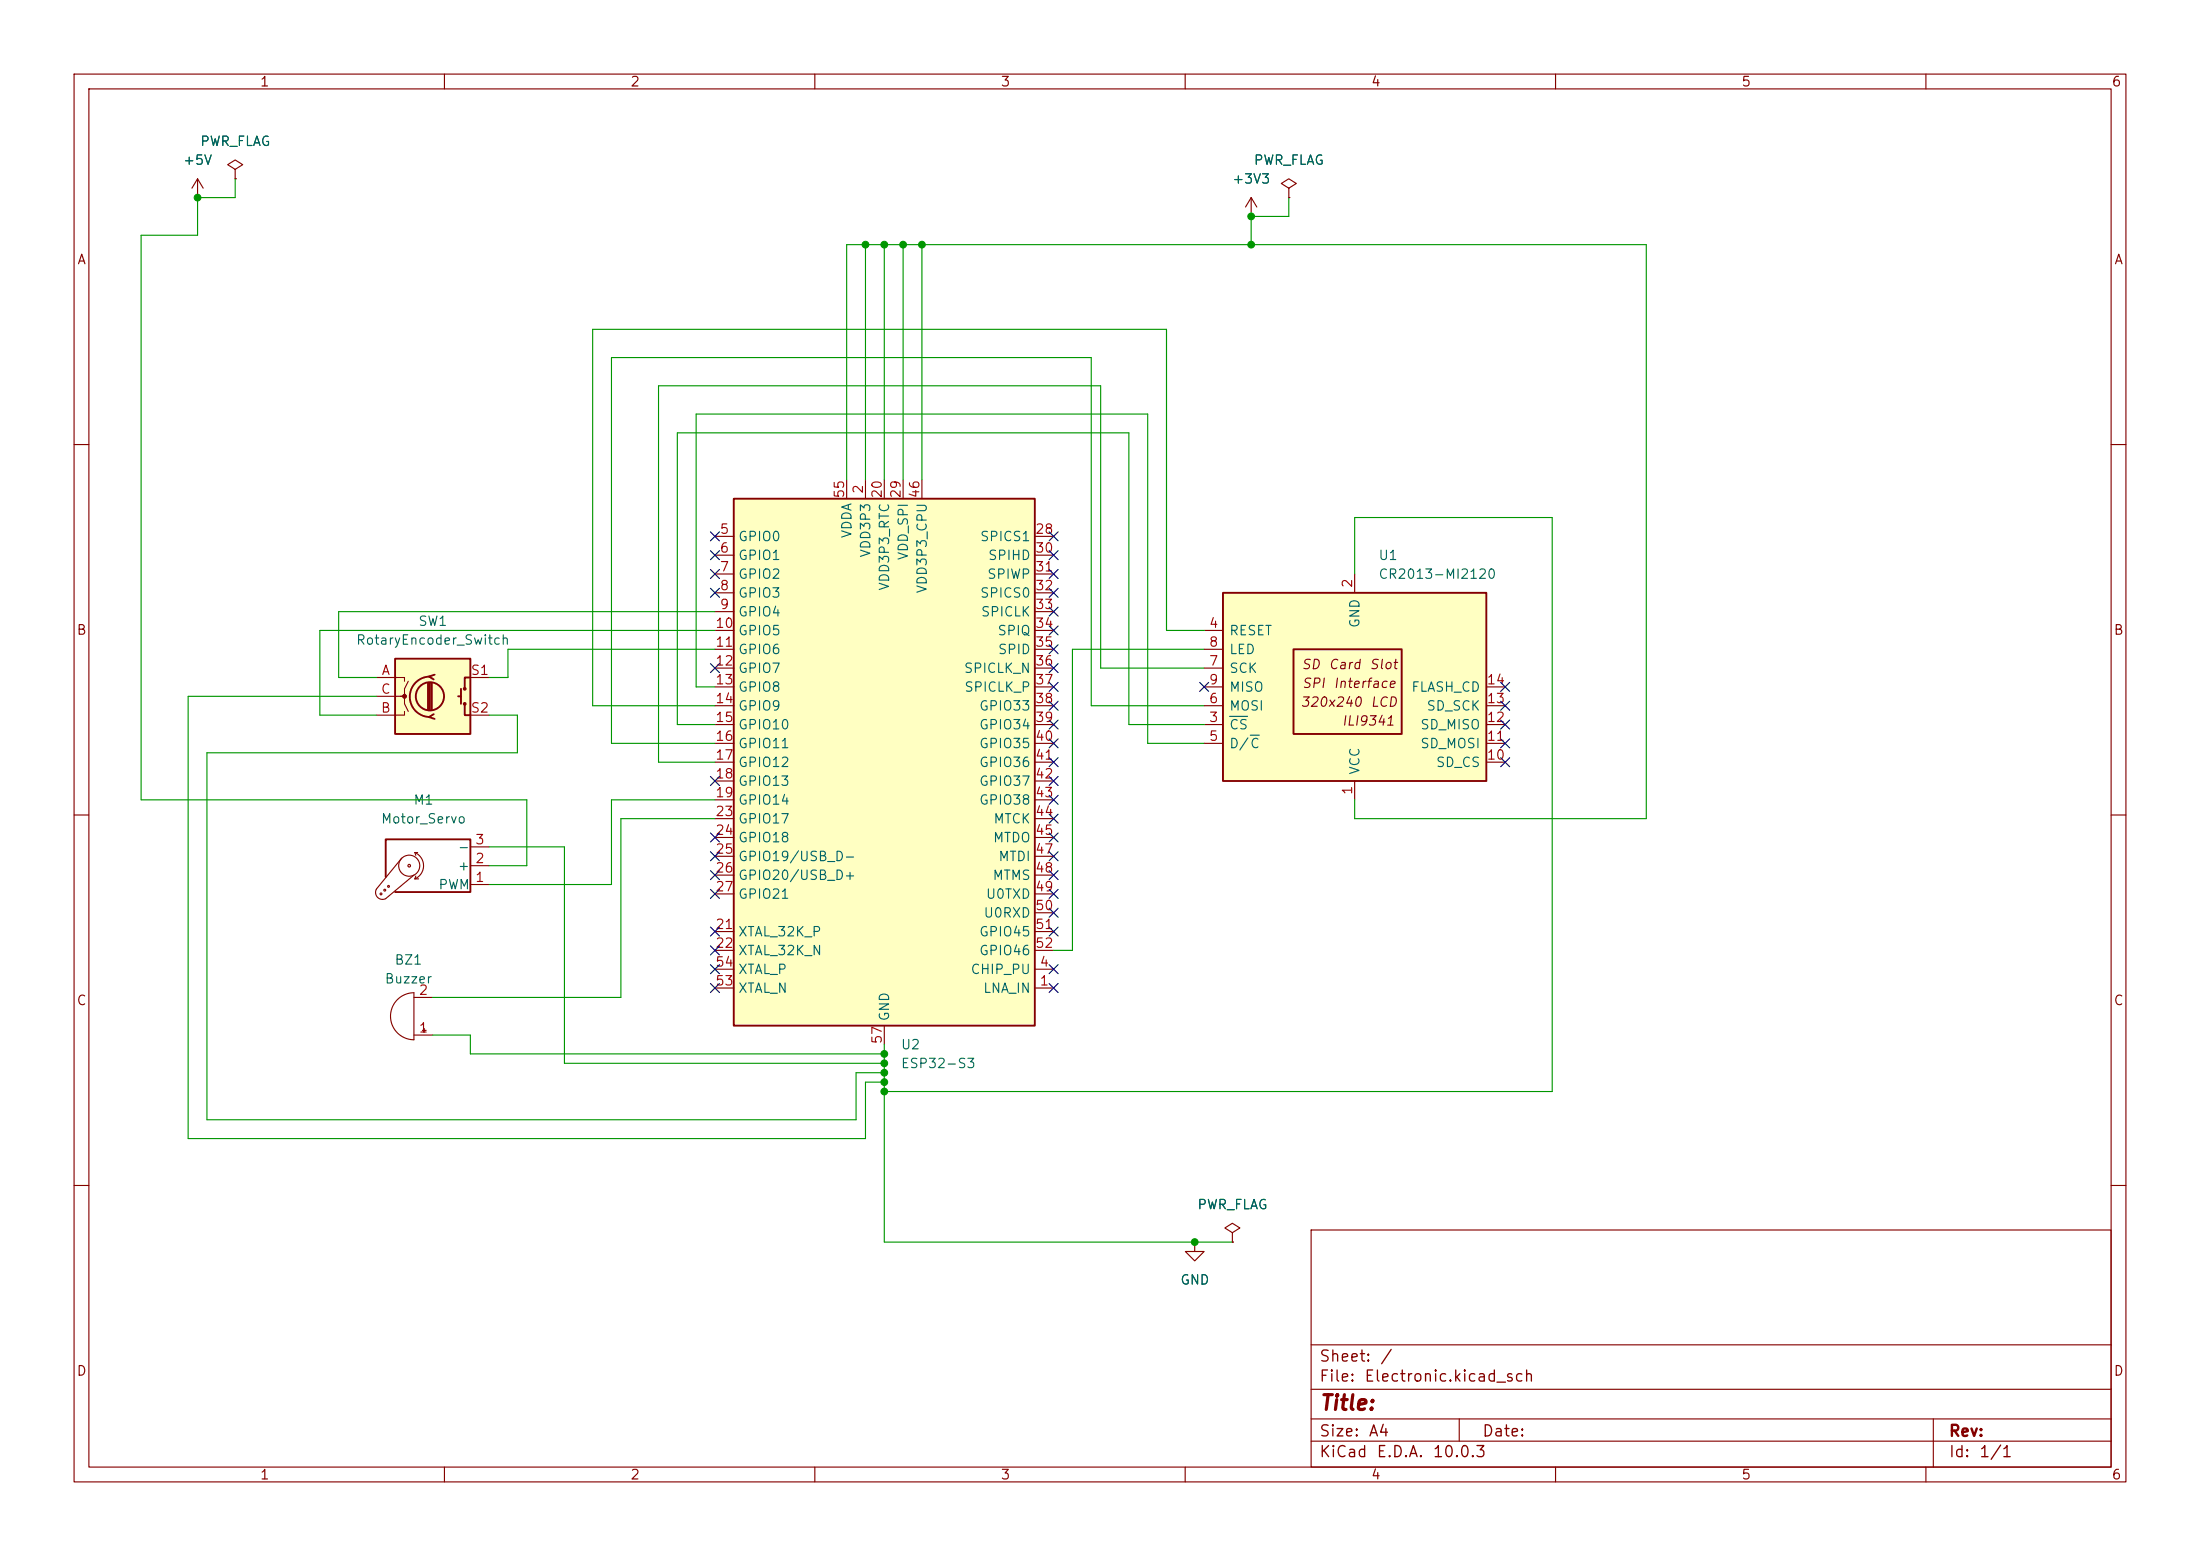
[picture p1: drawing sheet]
<svg xmlns="http://www.w3.org/2000/svg" width="297mm" height="210mm" viewBox="0 0 297 210" stroke-linecap="round" stroke-linejoin="round" font-family="sans-serif">
<g fill="none" stroke="#840000" stroke-width=".15">
<path d="M10 10h277v190h-277zM12 12h273v186h-273zM60 10v2M110 10v2M160 10v2M210 10v2M260 10v2M174 25.4l1-.6-1-.7-1 .7 1 .6v1.3M174 26.7h.1M10 60h2M285 60h2M10 110h2"/>
<path d="M54.2 115.8l-3.4 4.2a.94 .94 0 0 0 .2 1.1 .94 .94 0 0 0 1.1 .2l3.8-3.2M56 115.1a1.93 1.93 0 0 1 1.2 1.7 1.93 1.93 0 0 1-1.2 1.8M56 118.6h.5M56 115.1h.4M56 115.1l.1 .3M56.1 118.2l-.1 .4M63.5 119.4h2.5M63.5 116.8h2.5M63.5 114.3h2.5M285 110h2M10 160h2M161.3 167.6v1.3h1.3l-1.3 1.3-1.3-1.3h1.3"/>
<path d="M161.3 167.6h.1M166.4 166.4l1-.7-1-.6-1 .6 1 .7v1.2M166.4 167.6h.1M177 166h108v32h-108zM285 160h2M60 198v2M110 198v2M160 198v2M177 194.5h108M177 191.5h108M177 187.5h108M177 181.5h108"/>
<path d="M197 191.5v3M210 198v2M260 198v2M261 191.5v6.5"/>
<circle cx="52.5" cy="119.6" r=".13"/>
<circle cx="55.2" cy="116.8" r=".18"/>
<circle cx="55.2" cy="116.8" r="1.42"/>
<circle cx="51.4" cy="120.7" r=".13"/>
<circle cx="51.9" cy="120.1" r=".13"/>
</g>
<path d="M52.1 118.4v-5.1h11.4v7.1h-10.2" fill="none" stroke="#840000" stroke-width=".25"/>
<path d="M53.3 88.9h10.2v10.2h-10.2z" fill="#ffffc2"/>
<g fill="none" stroke="#840000" stroke-width=".25">
<path d="M53.3 88.9h10.2v10.2h-10.2zM57.8 92.2v3.6M58 91.3a2.73 2.73 0 0 0-2.7 2.7 2.73 2.73 0 0 0 2.7 2.8M58 92.2v3.6M58.3 92.2v3.6M58.5 96.4l-.6 .4 .8 .2M58.7 91.1l-.8 .2 .6 .4M61.8 94h.4M62.2 93v2M62.7 95v1.5h.8M63.5 91.4h-.8v1.6"/>
<circle cx="58" cy="94" r="1.9"/>
<circle cx="62.7" cy="95" r=".13"/>
<circle cx="62.7" cy="93" r=".13"/>
</g>
<g fill="none" stroke="#840000" stroke-width=".15">
<path d="M168.9 29.2h.1M168.9 26.7l-.8 1.2M168.9 26.7l.8 1.2M168.9 26.7v2.5M50.8 91.4h3.8v.5M50.8 94h3.8v1l.5 1M54.6 96v.5h-3.8M55.1 91.9l-.5 1.1v1h-.5M63.5 91.4h2.5M63.5 96.5h2.5M53.6 134.9a3.2 3.2 0 0 1 2.3-.9v6.3a3.2 3.2 0 0 1-2.9-1.9 3.2 3.2 0 0 1 .6-3.5zM55.9 139.7h2.5"/>
<path d="M55.9 134.6h2.5M57 139.1h.5M57.3 138.8v.5"/>
</g>
<circle cx="54.6" cy="94" r=".25" fill="#840000" stroke="#840000" stroke-width=".15"/>
<path d="M99.1 67.3h40.6v71.1h-40.6z" fill="#ffffc2"/>
<path d="M99.1 67.3h40.6v71.1h-40.6z" fill="none" stroke="#840000" stroke-width=".25"/>
<g fill="none" stroke="#840000" stroke-width=".15">
<path d="M96.5 72.4h2.6M96.5 74.9h2.6M96.5 77.5h2.6M114.3 64.8v2.5M116.8 64.8v2.5M119.4 64.8v2.5M121.9 64.8v2.5M124.5 64.8v2.5M139.7 72.4h2.5M139.7 74.9h2.5M139.7 77.5h2.5M96.5 90.2h2.6"/>
<path d="M96.5 80h2.6M96.5 82.6h2.6M96.5 85.1h2.6M96.5 87.6h2.6M96.5 92.7h2.6M96.5 95.3h2.6M96.5 97.8h2.6M139.7 90.2h2.5M139.7 80h2.5M139.7 82.6h2.5M139.7 85.1h2.5M139.7 87.6h2.5"/>
<path d="M139.7 92.7h2.5M139.7 95.3h2.5M139.7 97.8h2.5M96.5 113h2.6M96.5 100.3h2.6M96.5 102.9h2.6M96.5 105.4h2.6M96.5 108h2.6M96.5 110.5h2.6M96.5 115.6h2.6M96.5 118.1h2.6M139.7 113h2.5"/>
<path d="M139.7 100.3h2.5M139.7 102.9h2.5M139.7 105.4h2.5M139.7 108h2.5M139.7 110.5h2.5M139.7 115.6h2.5M139.7 118.1h2.5M96.5 125.7h2.6M96.5 133.4h2.6M96.5 130.8h2.6M96.5 128.3h2.6M96.5 120.7h2.6"/>
<path d="M119.4 138.4v2.6M139.7 125.7h2.5M139.7 133.4h2.5M139.7 130.8h2.5M139.7 128.3h2.5M139.7 120.7h2.5M139.7 123.2h2.5"/>
</g>
<path d="M165.1 80h35.6v25.4h-35.6z" fill="#ffffc2"/>
<path d="M165.1 80h35.6v25.4h-35.6zM174.6 87.6h14.6v11.5h-14.6z" fill="none" stroke="#840000" stroke-width=".25"/>
<g fill="none" stroke="#840000" stroke-width=".15">
<path d="M26.7 26.7h.1M26.7 24.1l-.8 1.3M26.7 24.1l.7 1.3M26.7 24.1v2.6M31.7 22.9l1.1-.7-1.1-.6-1 .6 1 .7v1.2M31.7 24.1h.1M168.9 29.2h.1M174 26.7h.1M182.9 77.5v2.5M162.6 97.8h2.5M162.6 85.1h2.5M162.6 95.3h2.5"/>
<path d="M162.6 90.2h2.5M162.6 87.6h2.5M162.6 92.7h2.5M200.7 97.8h2.5M200.7 95.3h2.5M200.7 92.7h2.5M162.6 100.3h2.5M182.9 105.4v2.6M200.7 100.3h2.5M200.7 102.9h2.5M161.3 167.6h.1M166.4 167.6h.1"/>
</g>
<path d="M166 96.7h2.4M168.8 99.2h1.2" fill="none" stroke="#006464" stroke-width=".15"/>
<g fill="none" stroke="#009600" stroke-width=".15">
<path d="M31.7 24.1v2.6h-5v5.1h-7.7v76.2h52.1v8.8h-5.1M116.8 33v31.8M119.4 33v31.8M121.9 33v31.8M124.5 33v31.8M174 26.7v2.5h-5.1v3.8M114.3 64.8v-31.8h107.9v77.5h-39.3v-2.5M182.9 77.5v-7.6h26.6v77.4h-90.1M50.8 94h-25.4v59.7h91.4v-7.6h2.6M66 96.5h3.8v5.1h-41.9v49.5h87.7v-6.3h3.8M96.5 85.1h-53.3v11.4h7.6M96.5 82.6h-50.8v8.8h5.1"/>
<path d="M96.5 87.6h-27.9v3.8h-2.6M96.5 92.7h-2.5v-36.8h60.9v44.4h7.7M96.5 97.8h-5.1v-39.4h61v39.4h10.2M162.6 85.1h-5.1v-40.6h-77.5v50.8h16.5M162.6 95.3h-15.3v-47h-64.8v52h14M162.6 87.6h-17.8v40.7h-2.6M162.6 90.2h-14v-38.1h-59.7v50.8h7.6M66 114.3h10.2v29.2h43.2M96.5 110.5h-12.7v24.1h-25.4M96.5 108h-14v11.4h-16.5M58.4 139.7h5.1v2.5h55.9M119.4 141v26.6h47"/>
</g>
<g fill="none" stroke="#000084" stroke-width=".15">
<path d="M95.9 74.3l1.2 1.2M95.9 76.9l1.2 1.2M95.9 79.4l1.2 1.2M95.9 71.8l1.2 1.2M97.1 74.3l-1.2 1.2M97.1 76.9l-1.2 1.2M97.1 79.4l-1.2 1.2M97.1 71.8l-1.2 1.2M141.6 79.4l1.2 1.2M141.6 71.8l1.2 1.2M141.6 76.9l1.2 1.2M141.6 74.3l1.2 1.2"/>
<path d="M142.8 71.8l-1.2 1.2M142.8 74.3l-1.2 1.2M142.8 79.4l-1.2 1.2M142.8 76.9l-1.2 1.2M95.9 89.6l1.2 1.2M97.1 89.6l-1.2 1.2M141.6 81.9l1.2 1.3M141.6 87l1.2 1.2M141.6 89.6l1.2 1.2M141.6 92.1l1.2 1.2M141.6 97.2l1.2 1.2M141.6 94.6l1.2 1.3"/>
<path d="M141.6 99.7l1.2 1.2M141.6 84.5l1.2 1.2M142.8 84.5l-1.2 1.2M142.8 87l-1.2 1.2M142.8 81.9l-1.2 1.3M142.8 89.6l-1.2 1.2M142.8 92.1l-1.2 1.2M142.8 97.2l-1.2 1.2M142.8 94.6l-1.2 1.3M142.8 99.7l-1.2 1.2M162 92.1l1.2 1.2M163.2 92.1l-1.2 1.2"/>
<path d="M202.6 94.6l1.2 1.3M202.6 99.7l1.2 1.2M202.6 97.2l1.2 1.2M202.6 92.1l1.2 1.2M203.8 94.6l-1.2 1.3M203.8 99.7l-1.2 1.2M203.8 97.2l-1.2 1.2M203.8 92.1l-1.2 1.2M95.9 115l1.2 1.2M95.9 117.5l1.2 1.2M95.9 112.4l1.2 1.2M95.9 104.8l1.2 1.2"/>
<path d="M97.1 115l-1.2 1.2M97.1 117.5l-1.2 1.2M97.1 112.4l-1.2 1.2M97.1 104.8l-1.2 1.2M141.6 104.8l1.2 1.2M141.6 115l1.2 1.2M141.6 112.4l1.2 1.2M141.6 107.3l1.2 1.3M141.6 102.3l1.2 1.2M141.6 117.5l1.2 1.2M141.6 109.9l1.2 1.2M142.8 104.8l-1.2 1.2"/>
<path d="M142.8 115l-1.2 1.2M142.8 112.4l-1.2 1.2M142.8 107.3l-1.2 1.3M142.8 102.3l-1.2 1.2M142.8 117.5l-1.2 1.2M142.8 109.9l-1.2 1.2M202.6 102.3l1.2 1.2M203.8 102.3l-1.2 1.2M95.9 127.7l1.2 1.2M95.9 125.1l1.2 1.2M95.9 130.2l1.2 1.2M95.9 132.7l1.2 1.3"/>
<path d="M95.9 120l1.2 1.3M97.1 127.7l-1.2 1.2M97.1 125.1l-1.2 1.2M97.1 130.2l-1.2 1.2M97.1 132.7l-1.2 1.3M97.1 120l-1.2 1.3M141.6 125.1l1.2 1.2M141.6 132.7l1.2 1.3M141.6 122.6l1.2 1.2M141.6 130.2l1.2 1.2M141.6 120l1.2 1.3M142.8 125.1l-1.2 1.2"/>
<path d="M142.8 132.7l-1.2 1.3M142.8 122.6l-1.2 1.2M142.8 130.2l-1.2 1.2M142.8 120l-1.2 1.3"/>
</g>
<g fill="#009600" stroke="#009600" stroke-width=".14">
<circle cx="116.8" cy="33" r=".46"/>
<circle cx="121.9" cy="33" r=".46"/>
<circle cx="119.4" cy="33" r=".46"/>
<circle cx="26.7" cy="26.7" r=".46"/>
<circle cx="119.4" cy="143.5" r=".46"/>
<circle cx="119.4" cy="144.8" r=".46"/>
<circle cx="119.4" cy="147.3" r=".46"/>
<circle cx="119.4" cy="146.1" r=".46"/>
<circle cx="119.4" cy="142.2" r=".46"/>
<circle cx="161.3" cy="167.6" r=".46"/>
<circle cx="168.9" cy="29.2" r=".46"/>
<circle cx="124.5" cy="33" r=".46"/>
<circle cx="168.9" cy="33" r=".46"/>
</g>
<text font-size="2" fill="#840000" x="178" y="190.8">Title:</text>
<g font-size="1.5" fill="#840000">
<text x="178" y="184.2">Sheet:</text>
<text x="186.2" y="184.2">/</text>
<text x="178" y="186.9">File:</text>
<text x="184.1" y="186.9">Electronic.kicad_sch</text>
<text x="178" y="197.1">KiCad</text>
<text x="178" y="194.3">Size:</text>
<text x="184.7" y="194.3">A4</text>
<text x="185.7" y="197.1">E.D.A.</text>
<text x="193.3" y="197.1">10.0.3</text>
<text x="200" y="194.3">Date:</text>
<text x="263" y="194.3">Rev:</text>
<text x="263" y="197.1">Id:</text>
<text x="267.1" y="197.1">1/1</text>
</g>
<g font-size="1.3" fill="#840000">
<text x="35" y="12">1</text>
<text x="85" y="12">2</text>
<text x="135" y="12">3</text>
<text x="185" y="12">4</text>
<text x="235" y="12">5</text>
<text x="285" y="12">6</text>
<text x="10.3" y="36">A</text>
<text x="285.3" y="36">A</text>
<text x="10.3" y="86">B</text>
<text x="285.3" y="86">B</text>
<text x="175.5" y="95.7">320x240</text>
<text x="175.6" y="90.6">SD</text>
<text x="175.7" y="93.2">SPI</text>
<text x="179.3" y="90.6">Card</text>
<text x="179.9" y="93.2">Interface</text>
<text x="184.8" y="90.6">Slot</text>
<text x="184.9" y="95.7">LCD</text>
<text x="181" y="98.3">ILI9341</text>
<text x="10.3" y="136">C</text>
<text x="285.3" y="136">C</text>
<text x="10.3" y="186">D</text>
<text x="285.3" y="186">D</text>
<text x="35" y="200">1</text>
<text x="85" y="200">2</text>
<text x="135" y="200">3</text>
<text x="185" y="200">4</text>
<text x="235" y="200">5</text>
<text x="285" y="200">6</text>
</g>
<g font-size="1.3" fill="#006464">
<text x="24.6" y="22.6">+5V</text>
<text x="26.9" y="20">PWR_FLAG</text>
<text x="169.2" y="22.6">PWR_FLAG</text>
<text x="166.3" y="25.1">+3V3</text>
<text x="99.6" y="73.4">GPIO0</text>
<text x="99.6" y="75.9">GPIO1</text>
<text x="115.3" y="72.7" transform="rotate(-90 115.3 72.7)">VDDA</text>
<text x="117.8" y="75.3" transform="rotate(-90 117.8 75.3)">VDD3P3</text>
<text x="122.9" y="75.7" transform="rotate(-90 122.9 75.7)">VDD_SPI</text>
<text x="132.2" y="73.4">SPICS1</text>
<text x="133.3" y="75.9">SPIHD</text>
<text x="186" y="75.9">U1</text>
<text x="99.6" y="78.4">GPIO2</text>
<text x="99.6" y="81">GPIO3</text>
<text x="99.6" y="83.5">GPIO4</text>
<text x="120.4" y="79.8" transform="rotate(-90 120.4 79.8)">VDD3P3_RTC</text>
<text x="125.4" y="80.2" transform="rotate(-90 125.4 80.2)">VDD3P3_CPU</text>
<text x="132.2" y="81">SPICS0</text>
<text x="132.3" y="83.5">SPICLK</text>
<text x="133.2" y="78.4">SPIWP</text>
<text x="186" y="78.4">CR2013-MI2120</text>
<text x="48" y="87.3">RotaryEncoder_Switch</text>
<text x="56.4" y="84.8">SW1</text>
<text x="99.6" y="86.1">GPIO5</text>
<text x="99.6" y="88.6">GPIO6</text>
<text x="134.6" y="86.1">SPIQ</text>
<text x="134.6" y="88.6">SPID</text>
<text x="165.9" y="86.1">RESET</text>
<text x="165.9" y="88.6">LED</text>
<text x="183.9" y="84.8" transform="rotate(-90 183.9 84.8)">GND</text>
<text x="99.6" y="91.1">GPIO7</text>
<text x="99.6" y="93.7">GPIO8</text>
<text x="130" y="91.1">SPICLK_N</text>
<text x="130.1" y="93.7">SPICLK_P</text>
<text x="165.9" y="91.1">SCK</text>
<text x="165.9" y="93.7">MISO</text>
<text x="190.4" y="93.7">FLASH_CD</text>
<text x="99.6" y="96.2">GPIO9</text>
<text x="99.6" y="98.8">GPIO10</text>
<text x="99.6" y="101.3">GPIO11</text>
<text x="132.1" y="96.2">GPIO33</text>
<text x="132.1" y="98.8">GPIO34</text>
<text x="132.1" y="101.3">GPIO35</text>
<text x="165.9" y="98.8">CS</text>
<text x="165.9" y="101.3">D/C</text>
<text x="165.9" y="96.2">MOSI</text>
<text x="191.7" y="101.3">SD_MOSI</text>
<text x="191.7" y="98.8">SD_MISO</text>
<text x="192.5" y="96.2">SD_SCK</text>
<text x="99.6" y="103.8">GPIO12</text>
<text x="99.6" y="106.4">GPIO13</text>
<text x="132.1" y="103.8">GPIO36</text>
<text x="132.1" y="106.4">GPIO37</text>
<text x="183.9" y="104.6" transform="rotate(-90 183.9 104.6)">VCC</text>
<text x="193.8" y="103.8">SD_CS</text>
<text x="51.3" y="111.5">Motor_Servo</text>
<text x="55.7" y="108.9">M1</text>
<text x="99.6" y="108.9">GPIO14</text>
<text x="99.6" y="111.5">GPIO17</text>
<text x="132.1" y="108.9">GPIO38</text>
<text x="134" y="111.5">MTCK</text>
<text x="61.7" y="117.8">+</text>
<text x="61.7" y="115.3">-</text>
<text x="99.6" y="114">GPIO18</text>
<text x="99.6" y="116.5">GPIO19/USB_D-</text>
<text x="99.6" y="119.1">GPIO20/USB_D+</text>
<text x="133.9" y="119.1">MTMS</text>
<text x="134" y="114">MTDO</text>
<text x="134.7" y="116.5">MTDI</text>
<text x="59.1" y="120.4">PWM</text>
<text x="99.6" y="121.6">GPIO21</text>
<text x="132.7" y="124.2">U0RXD</text>
<text x="133" y="121.6">U0TXD</text>
<text x="53.2" y="130.5">BZ1</text>
<text x="99.6" y="126.7">XTAL_32K_P</text>
<text x="99.6" y="129.2">XTAL_32K_N</text>
<text x="99.6" y="131.8">XTAL_P</text>
<text x="130.9" y="131.8">CHIP_PU</text>
<text x="132.1" y="126.7">GPIO45</text>
<text x="132.1" y="129.2">GPIO46</text>
<text x="51.8" y="133.1">Buzzer</text>
<text x="99.6" y="134.3">XTAL_N</text>
<text x="120.4" y="137.9" transform="rotate(-90 120.4 137.9)">GND</text>
<text x="132.6" y="134.3">LNA_IN</text>
<text x="121.5" y="141.9">U2</text>
<text x="121.5" y="144.5">ESP32-S3</text>
<text x="161.6" y="163.5">PWR_FLAG</text>
<text x="159.3" y="173.7">GND</text>
</g>
<g font-size="1.3" fill="#a90000">
<text x="114.3" y="67.4" transform="rotate(-90 114.3 67.4)">55</text>
<text x="116.8" y="66.7" transform="rotate(-90 116.8 66.7)">2</text>
<text x="119.4" y="67.4" transform="rotate(-90 119.4 67.4)">20</text>
<text x="121.9" y="67.4" transform="rotate(-90 121.9 67.4)">29</text>
<text x="124.4" y="67.4" transform="rotate(-90 124.4 67.4)">46</text>
<text x="97.1" y="72.4">5</text>
<text x="97.1" y="74.9">6</text>
<text x="97.1" y="77.4">7</text>
<text x="139.7" y="72.4">28</text>
<text x="139.7" y="74.9">30</text>
<text x="139.7" y="77.4">31</text>
<text x="97.1" y="80">8</text>
<text x="97.1" y="82.5">9</text>
<text x="139.7" y="80">32</text>
<text x="139.7" y="82.5">33</text>
<text x="182.9" y="79.4" transform="rotate(-90 182.9 79.4)">2</text>
<text x="96.5" y="85.1">10</text>
<text x="96.5" y="87.6">11</text>
<text x="139.7" y="85.1">34</text>
<text x="139.7" y="87.6">35</text>
<text x="163.1" y="85.1">4</text>
<text x="163.1" y="87.6">8</text>
<text x="51.3" y="94">C</text>
<text x="51.4" y="91.4">A</text>
<text x="63.5" y="91.4">S1</text>
<text x="96.5" y="90.1">12</text>
<text x="96.5" y="92.7">13</text>
<text x="96.5" y="95.2">14</text>
<text x="139.7" y="90.1">36</text>
<text x="139.7" y="92.7">37</text>
<text x="139.7" y="95.2">38</text>
<text x="163.1" y="95.2">6</text>
<text x="163.1" y="90.1">7</text>
<text x="163.1" y="92.7">9</text>
<text x="200.6" y="95.2">13</text>
<text x="200.6" y="92.7">14</text>
<text x="51.3" y="96.5">B</text>
<text x="63.5" y="96.5">S2</text>
<text x="96.5" y="97.8">15</text>
<text x="96.5" y="100.3">16</text>
<text x="139.7" y="97.8">39</text>
<text x="139.7" y="100.3">40</text>
<text x="163.1" y="97.8">3</text>
<text x="163.1" y="100.3">5</text>
<text x="200.6" y="100.3">11</text>
<text x="200.6" y="97.8">12</text>
<text x="96.5" y="102.8">17</text>
<text x="96.5" y="105.4">18</text>
<text x="96.5" y="107.9">19</text>
<text x="139.7" y="102.8">41</text>
<text x="139.7" y="105.4">42</text>
<text x="139.7" y="107.9">43</text>
<text x="182.9" y="107.4" transform="rotate(-90 182.9 107.4)">1</text>
<text x="200.6" y="102.8">10</text>
<text x="96.5" y="110.5">23</text>
<text x="96.5" y="113">24</text>
<text x="139.7" y="113">45</text>
<text x="139.7" y="110.5">44</text>
<text x="64.1" y="119.4">1</text>
<text x="64.1" y="116.8">2</text>
<text x="64.1" y="114.3">3</text>
<text x="96.5" y="115.5">25</text>
<text x="96.5" y="118.1">26</text>
<text x="139.7" y="115.5">47</text>
<text x="139.7" y="118.1">48</text>
<text x="96.5" y="125.7">21</text>
<text x="96.5" y="120.6">27</text>
<text x="139.7" y="125.7">51</text>
<text x="139.7" y="120.6">49</text>
<text x="139.7" y="123.2">50</text>
<text x="96.5" y="128.2">22</text>
<text x="96.5" y="130.8">54</text>
<text x="139.7" y="128.2">52</text>
<text x="140.3" y="130.8">4</text>
<text x="56.4" y="134.6">2</text>
<text x="96.5" y="133.3">53</text>
<text x="140.3" y="133.3">1</text>
<text x="56.4" y="139.7">1</text>
<text x="119.4" y="141" transform="rotate(-90 119.4 141)">57</text>
</g>
</svg>
